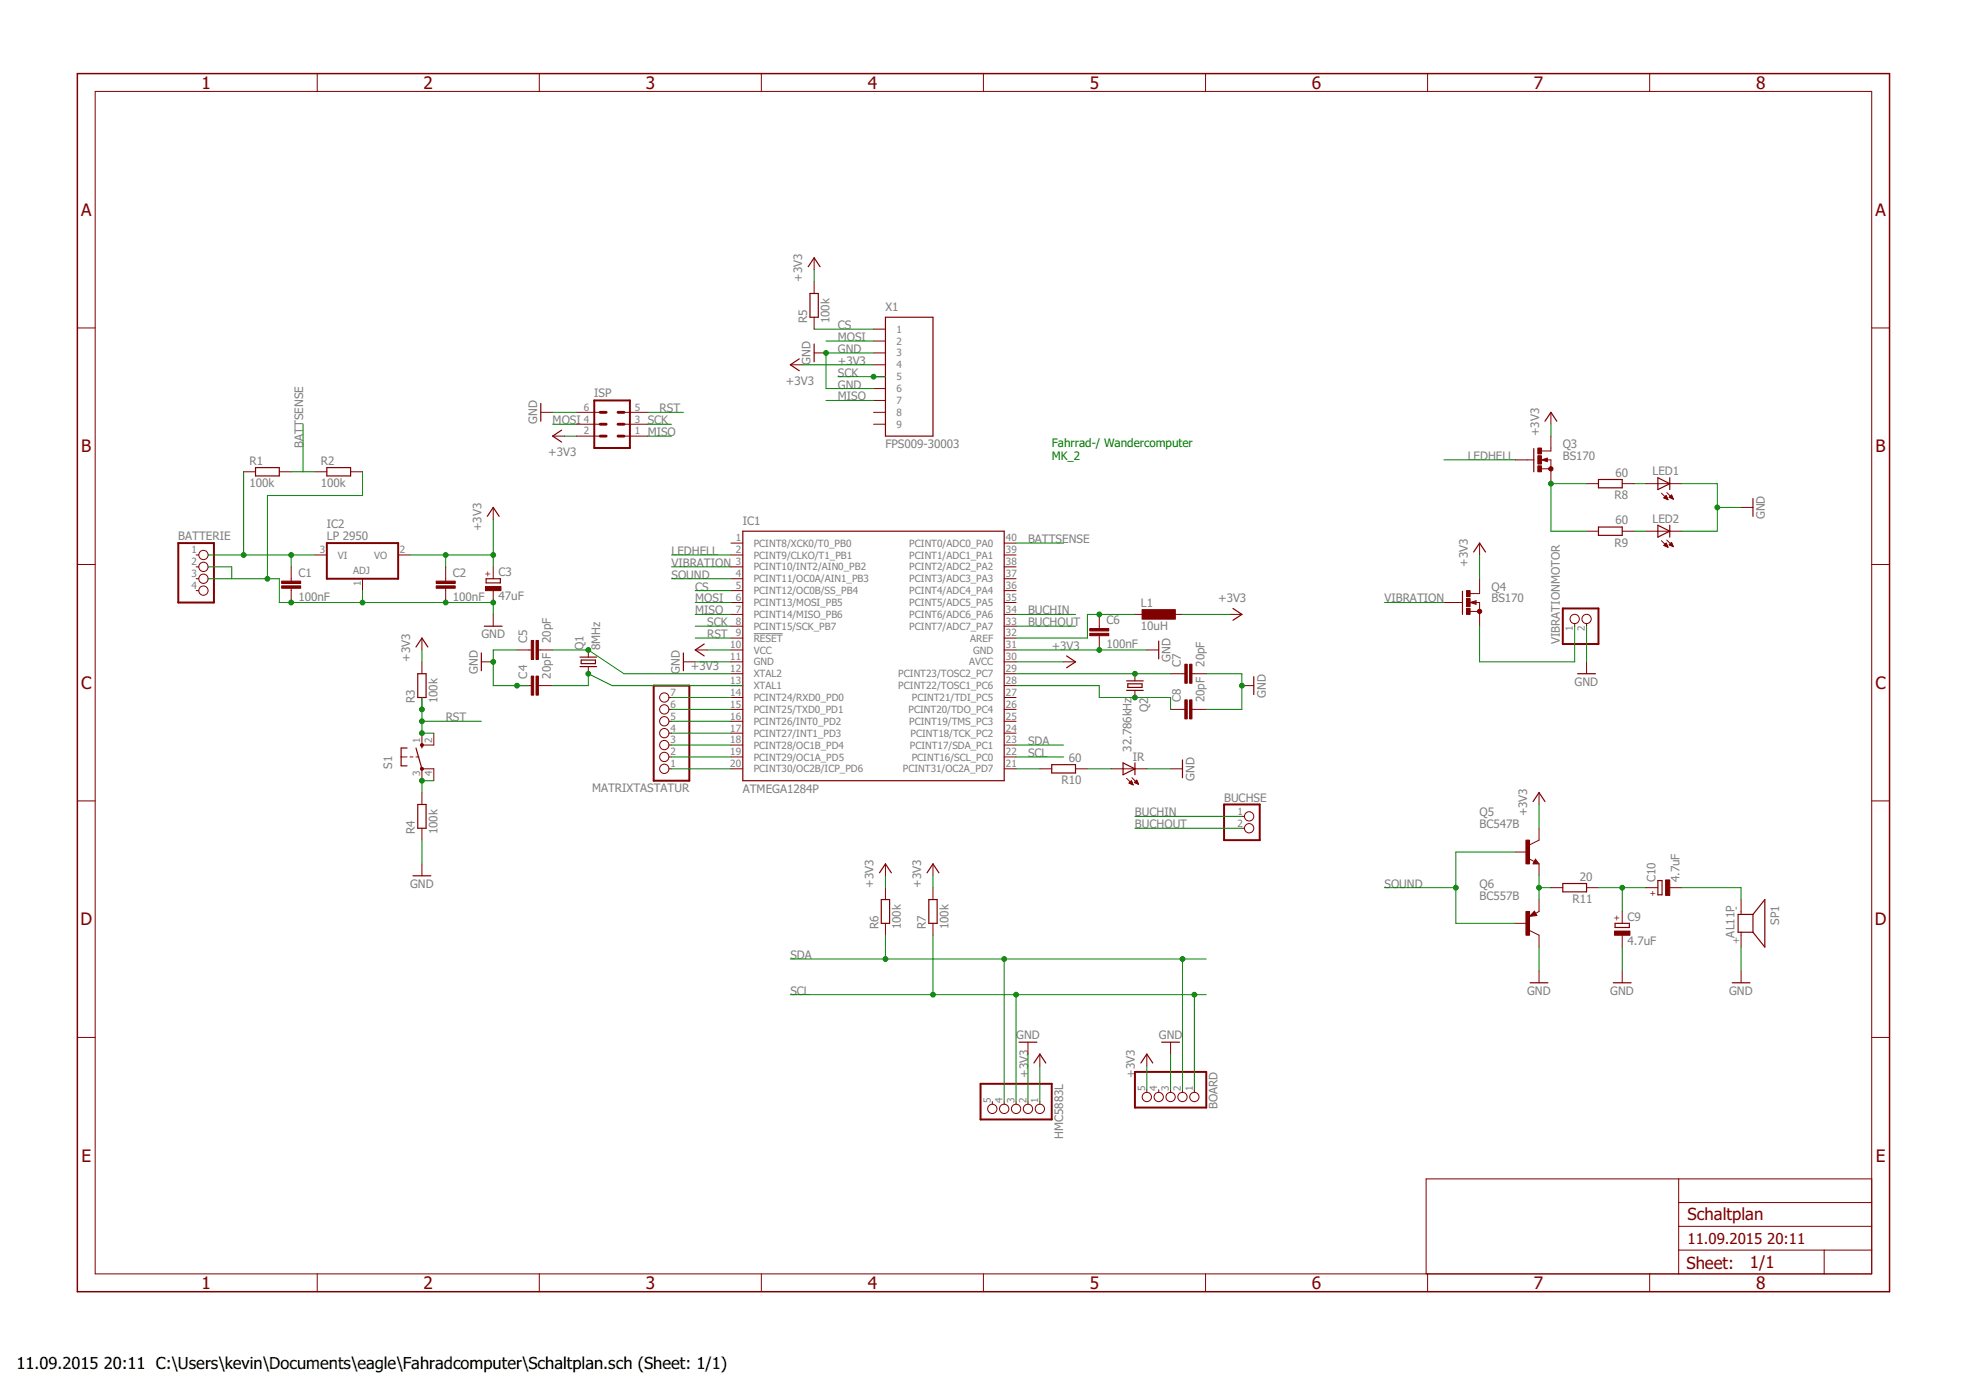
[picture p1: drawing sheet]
<svg xmlns="http://www.w3.org/2000/svg" width="420mm" height="297mm" viewBox="0 0 420 297" stroke-linecap="round" stroke-linejoin="round" font-family="sans-serif">
<path d="M161.1 135.4h6.2" fill="none" stroke="#808080" stroke-width=".21"/>
<g fill="none" stroke="#800000" stroke-width=".25">
<path d="M172.7 57l1.3-1.9 1.3 1.9M170.8 76.7l-1.9 1.3 1.9 1.2M173.1 62.7h1.8v5.1h-1.8zM174 73.5v3.8M189.2 67.8h10.2v25.4h-10.2zM54.6 99.9h5.1v1.8h-5.1zM69.8 99.9h5.1v1.8h-5.1zM115.6 86.2v3.8M120 91.9l-1.9 1.3 1.9 1.3M327.8 95.9v4.9M330.2 90l1.2-1.9 1.3 1.9M104.1 110.3l1.3-1.9 1.3 1.9"/>
<path d="M158.7 113.5h55.9v53.3h-55.9zM314.9 118l1.3-1.9 1.3 1.9M341.6 102.5h5.1v1.7h-5.1zM341.6 112.6h5.1v1.8h-5.1zM354.3 102.1l2.5 1.3-2.5 1.2zM354.3 112.2l2.5 1.3-2.5 1.3zM356.8 102.1v2.5M356.8 112.2v2.6M374.6 106.5v3.8M88.9 138.3l1.3-1.9 1.2 1.9M102.9 139.5v3.8M103.5 133.8h3.8"/>
<path d="M103.9 123.7h3v.9h-3zM146 139.5v3.8M150.5 137.6l-1.9 1.3 1.9 1.3M247.6 137v3.8M263.5 130l1.9 1.3-1.9 1.2M312.5 126.3v5M87 159.9h-1.3v3.8h1.3M88.9 159.9l1.3 4.4M89.3 144h1.8v5.1h-1.8zM90.2 159.2v.7M124 140.4h3.5M124 142.5h3.5"/>
<path d="M124.2 141.1h3.1v.7h-3.1zM227.9 140.2l1.9 1.2-1.9 1.3M240.8 147.5h3.5M240.8 145.5h3.5M241 146.1h3.1v.8h-3.1zM267.9 144.6v3.8M337.2 144h3.8M89.3 171.9h1.8v5.1h-1.8zM224.8 163.4h5v1.8h-5zM240 163l2.5 1.3-2.5 1.3zM242.5 163v2.6M252.7 162.4v3.8"/>
<path d="M327.6 171.3l1.3-1.9 1.3 1.9M88.3 187.2h3.8M188 186.5l1.2-1.9 1.3 1.9M188.3 192.2h1.8v5.1h-1.8zM198.1 186.5l1.3-1.9 1.3 1.9M198.5 192.2h1.8v5.1h-1.8zM327.9 195.4h-.4l.4-.2 .2 .3-1 .2 .8-.8 .4 .6M328.1 184.1l.2 .3h-.4l.2-.5 .6 .6h-.8M334 188.8h5.1v1.8h-5.1zM345.2 197.3h3v.9h-3zM354.3 188.2h.9v3h-.9zM374.6 195.4v3.8"/>
<path d="M374.6 195.4h-3.1v3.8h3.1M374.6 195.4l2.6-3.2v10.2l-2.6-3.2M327 210h3.8M344.8 210h3.8M370.2 210h3.8M217.8 222.7h3.8M221 227.2l1.2-1.9 1.3 1.9M243.8 227.2l1.3-1.9 1.3 1.9M248.3 222.7h3.8"/>
</g>
<g fill="none" stroke="#800000" stroke-width=".21">
<path d="M20.3 19.5h379.7v252.7h-379.7zM67.8 15.7v3.8M115.3 15.7v3.8M162.7 15.7v3.8M210.2 15.7v3.8M257.6 15.7v3.8M305.1 15.7v3.8M352.6 15.7v3.8M174 55.1v2.5M16.5 70.1h3.8M168.9 78h2.5M174 75.4h2.5"/>
<path d="M174 60.2v2.5M174 67.8v2.5M186.7 70.3h2.5M186.7 72.9h2.5M186.7 75.4h2.5M186.7 78h2.5M400 70.1h3.8M115.6 88.1h2.5M118.1 93.2h2.5M123.2 93.2h5.1M123.2 90.7h5.1M123.2 88.1h5.1"/>
<path d="M133.3 93.2h5.1M133.3 90.7h5.1M133.3 88.1h5.1M186.7 90.7h2.5M186.7 88.1h2.5M186.7 80.5h2.5M186.7 83h2.5M186.7 85.6h2.5M323.8 98.3h4M329.4 98.3h2v5.1M329.4 98.3l1.3-.4v.8zM331.4 93.2v3.2h-2"/>
<path d="M331.4 88.1v2.6M41.9 118.6h.6M52.1 100.8h2.5M59.7 100.8h2.5M67.3 118.6h2.5M67.3 100.8h2.5M74.9 100.8h2.6M85.1 118.6h2.5M105.4 108.4v2.6M156.2 116.1h2.5M156.2 118.6h2.5M214.6 116.1h2.5"/>
<path d="M214.6 118.6h2.5M316.2 116.1v2.5M329.4 100.2h2M339.1 103.4h2.5M339.1 113.5h2.5M346.7 103.4h2.5M346.7 113.5h2.5M351.8 103.4h7.6M351.8 113.5h7.6M355.1 105.4l1.4 1.4M355.1 115.5l1.4 1.4M355.6 106.3h.7"/>
<path d="M355.6 116.5h.7M355.7 116.6h.6M355.7 106.5h.6M355.7 106.2h.5M355.8 116.4h.4M355.9 106.1h.3M355.9 116.2h.3M356 116.7h.4M356 106h.1M356 116.1h.1M356 106.6h.4M356.1 105.9l.4 .9-.9-.4z"/>
<path d="M356.1 116.1l.4 .8-.9-.3zM356.2 105.3l1.4 1.4M356.2 115.4l1.4 1.4M356.2 116.8h.2M356.3 106.7h.1M356.7 106.3l.5-.5 .4 .9zM356.7 116.4l.5-.5 .4 .9zM356.8 106.2h.6M356.8 116.4h.6M356.8 116.5h.7M356.9 106.1h.5M356.9 106.3h.6"/>
<path d="M356.9 116.2h.5M357 106h.3M357 116.1h.3M357.1 105.9h.2M357.1 116.6h.4M357.1 116h.2M357.2 106.5h.3M357.4 116.7h.2M357.5 106.6h.1M372.1 108.4h2.5M16.5 120.6h3.8M41.9 121.1h.6"/>
<path d="M41.9 123.7h.6M41.9 126.2h.6M62.2 121.1v3.1M62.2 125.7v3.1M77.5 123.7v2.5M90.2 136.4v2.5M95.2 121.1v3.1M95.2 125.7v3.1M105.4 121.1v2.6M105.4 126.2v2.6M105.4 131.3v2.5M110.5 138.9h3"/>
<path d="M115.1 138.9h3M125.7 138.9v1.5M148.6 138.9h2.5M156.2 121.1h2.5M156.2 123.7h2.5M156.2 126.2h2.5M156.2 128.8h2.5M156.2 131.3h2.5M156.2 133.8h2.5M156.2 136.4h2.5M156.2 138.9h2.5M214.6 121.1h2.5"/>
<path d="M214.6 123.7h2.5M214.6 126.2h2.5M214.6 128.8h2.5M214.6 131.3h2.5M214.6 133.8h2.5M214.6 136.4h2.5M214.6 138.9h2.5M234.9 131.3v3M234.9 135.8v3.1M242.5 131.3h2.6M245.1 138.9h2.5M250.2 131.3h2.5"/>
<path d="M262.9 131.3h2.5M308.6 128.8h3.9M314.2 128.8h2v5M314.2 128.8l1.2-.4v.7zM314.2 130.7h2M316.2 123.7v3.2h-2M336.5 133.3v.5M339.1 133.3v.5M400 120.6h3.8M90.2 156.7v2.5h2.5v-2.5M90.2 141.4v2.6M90.2 149.1v2.5"/>
<path d="M102.9 141.4h2.5M110.5 146.5h3M115.1 146.5h3M125.7 142.5v1.5M142.9 149.1h.6M142.9 151.6h.6M142.9 154.1h.6M142.9 156.7h.6M142.9 159.2h.6M146 141.4h2.6M156.2 141.4h2.5M156.2 144h2.5"/>
<path d="M156.2 146.5h2.5M156.2 149.1h2.5M156.2 151.6h2.5M156.2 154.1h2.5M156.2 156.7h2.5M156.2 159.2h2.5M214.6 141.4h2.5M214.6 144h2.5M214.6 146.5h2.5M214.6 149.1h2.5M214.6 151.6h2.5M214.6 154.1h2.5"/>
<path d="M214.6 156.7h2.5M214.6 159.2h2.5M227.3 141.4h2.5M242.5 144v1.5M242.5 147.5v1.6M250.2 144h3M250.2 151.6h3M254.7 144h3.1M254.7 151.6h3.1M265.4 146.5h2.5M339.1 141.4v2.6M16.5 171.2h3.8"/>
<path d="M85.7 161.8h1.3M87.6 161.8h.7M88.9 161.8h.6M90.2 166.8v-2.5h2.5v2.5M90.2 169.4v2.5M90.2 177v2.5M142.9 161.8h.6M142.9 164.3h.6M156.2 161.8h2.5M156.2 164.3h2.5M214.6 161.8h2.5M214.6 164.3h2.5"/>
<path d="M222.2 164.3h2.6M229.8 164.3h2.6M237.5 164.3h7.6M240.8 166.3l1.4 1.4M241.3 167.3l.5-.5 .4 .9zM241.4 167.3h.6M241.4 167.4h.6M241.5 167.2h.4M241.6 167h.3M241.7 167.5h.4M241.7 166.9h.1M241.9 166.2l1.4 1.4"/>
<path d="M241.9 167.6h.2M242.4 167.2l.5-.5 .4 .9zM242.5 167.2h.6M242.5 167.3h.7M242.6 167h.5M242.7 166.9h.3M242.8 167.4h.4M242.9 166.8h.1M243.1 167.5h.2M250.2 164.3h2.5M265.4 174.5h.6M265.4 177h.6"/>
<path d="M328.9 169.4v2.5M328.9 177v2.5l-2 1.1M400 171.2h3.8M90.2 184.6v2.6M189.2 184.6v2.6M189.2 189.7v2.5M189.2 197.3v2.6M199.4 184.6v2.6M199.4 189.7v2.5M199.4 197.3v2.6M323.8 182.1h2.6M323.8 197.3h2.6"/>
<path d="M326.7 183.5l1.2 .6M326.9 198.8l2 1.1v2.5M327.9 194.7l.5 .9-1.5 .2zM328.1 183.6l.8 1h-1.3zM328.9 184.6v2.6M328.9 192.2v2.6l-.7 .4M331.4 189.7h2.6M339.1 189.7h2.5M346.7 194.8v2.5M346.7 199.9v2.5M351.8 189.7h2.5M356.8 189.7h2.6"/>
<path d="M372.1 192.2v3.2M372.1 199.2v3.2M328.9 207.5v2.5M346.7 207.5v2.5M372.1 207.5v2.5M16.5 221.7h3.8M212.1 235.4v.6M214.6 235.4v.6M217.1 235.4v.6M219.7 222.7v2.6M219.7 235.4v.6M222.2 225.3v2.5"/>
<path d="M222.2 235.4v.6M245.1 225.3v2.5M245.1 232.9v.5M247.6 232.9v.5M250.2 222.7v2.6M250.2 232.9v.5M252.7 232.9v.5M255.2 232.9v.5M400 221.7h3.8M358.8 251.9v20.3M358.8 257h41.2M400 251.9h-95.2v20.3"/>
<path d="M67.8 272.2v3.8M115.3 272.2v3.8M162.7 272.2v3.8M210.2 272.2v3.8M257.6 272.2v3.8M305.1 272.2v3.8M352.6 272.2v3.8M358.8 267.1h41.2M358.8 262.1h41.2M389.8 267.1v5.1"/>
<circle cx="43.5" cy="118.6" r=".99"/>
<circle cx="43.5" cy="121.1" r=".99"/>
<circle cx="43.5" cy="123.7" r=".99"/>
<circle cx="43.5" cy="126.2" r=".99"/>
<circle cx="336.5" cy="132.3" r=".99"/>
<circle cx="339.1" cy="132.3" r=".99"/>
<circle cx="142" cy="156.7" r=".99"/>
<circle cx="142" cy="149.1" r=".99"/>
<circle cx="142" cy="151.6" r=".99"/>
<circle cx="142" cy="159.2" r=".99"/>
<circle cx="142" cy="154.1" r=".99"/>
<circle cx="142" cy="161.8" r=".99"/>
<circle cx="142" cy="164.3" r=".99"/>
<circle cx="267" cy="174.5" r=".99"/>
<circle cx="267" cy="177" r=".99"/>
<circle cx="212.1" cy="237" r=".99"/>
<circle cx="214.6" cy="237" r=".99"/>
<circle cx="217.1" cy="237" r=".99"/>
<circle cx="219.7" cy="237" r=".99"/>
<circle cx="222.2" cy="237" r=".99"/>
<circle cx="245.1" cy="234.4" r=".99"/>
<circle cx="247.6" cy="234.4" r=".99"/>
<circle cx="250.2" cy="234.4" r=".99"/>
<circle cx="252.7" cy="234.4" r=".99"/>
<circle cx="255.2" cy="234.4" r=".99"/>
</g>
<path d="M127 85.6h7.6v10.1h-7.6zM38.1 116.1h7.6v12.7h-7.6zM69.8 116.1h15.3v7.6h-15.3zM334 130h7.6v7.6h-7.6zM139.7 146.5h7.6v20.3h-7.6zM261.6 171.9h7.6v7.6h-7.6zM209.5 231.6h15.3v7.6h-15.3zM242.5 229.1h15.3v7.6h-15.3z" fill="none" stroke="#800000" stroke-width=".42"/>
<g fill="#800000" stroke="#800000" stroke-width=".21">
<path d="M60.2 125.2h4.1v.5h-4.1z"/>
<path d="M60.2 124.2h4.1v.5h-4.1z"/>
<path d="M93.2 125.2h4.1v.5h-4.1z"/>
<path d="M93.2 124.2h4.1v.5h-4.1z"/>
<path d="M103.8 125.3h3.3v.9h-3.3z"/>
<path d="M114.6 144.5h.5v4h-.5z"/>
<path d="M113.5 144.5h.5v4h-.5z"/>
<path d="M114.6 136.9h.5v4h-.5z"/>
<path d="M113.5 136.9h.5v4h-.5z"/>
<path d="M244.1 130.3h7.1v2h-7.1z"/>
<path d="M232.9 135.3h4.1v.5h-4.1z"/>
<path d="M232.9 134.3h4.1v.5h-4.1z"/>
<path d="M254.2 141.9h.5v4.1h-.5z"/>
<path d="M253.2 141.9h.5v4.1h-.5z"/>
<path d="M254.2 149.6h.5v4h-.5z"/>
<path d="M253.2 149.6h.5v4h-.5z"/>
<path d="M328.7 99.5h.7v1.3h-.7z"/>
<path d="M328.7 95.7h.7v1.3h-.7z"/>
<path d="M328.7 97.4h.7v1.8h-.7z"/>
<path d="M313.4 130h.8v1.3h-.8z"/>
<path d="M313.4 126.2h.8v1.3h-.8z"/>
<path d="M313.4 127.9h.8v1.7h-.8z"/>
<path d="M326.1 179.5h.8v5.1h-.8z"/>
<path d="M326.1 194.8h.8v5.1h-.8z"/>
<path d="M345 199h3.3v.9h-3.3z"/>
<path d="M356 188h.8v3.3h-.8z"/>
</g>
<g fill="#800000" stroke="#800000" stroke-width=".21">
<path d="M331 99.9a.46 .46 0 0 1 .8 0 .46 .46 0 0 1-.2 .7 .46 .46 0 0 1-.6-.4h.5h-.5z" fill-rule="evenodd"/>
<path d="M315.8 130.4a.47 .47 0 0 1 .8 0 .47 .47 0 0 1-.2 .7 .47 .47 0 0 1-.7-.4h.6h-.6z" fill-rule="evenodd"/>
<circle cx="90.2" cy="164.3" r=".32"/>
<circle cx="90.2" cy="159.2" r=".32"/>
</g>
<path d="M128.3 88.1h1.2M128.3 90.7h1.2M128.3 93.2h1.2M132.1 88.1h1.2M132.1 90.7h1.2M132.1 93.2h1.2" fill="none" stroke="#800000" stroke-width=".61"/>
<path d="M16.5 15.7h387.3v260.3h-387.3zM330.6 98.1l-.5 .2 .5 .1M315.3 128.6l-.5 .2 .5 .1" fill="none" stroke="#800000" stroke-width=".32"/>
<g fill="none" stroke="#008000" stroke-width=".21">
<path d="M174 57.6v2.6M171.4 78h15.3M174 70.3h12.7M176.5 72.9h10.2M186.7 75.4h-10.2v7.6h10.2M64.8 90.7v10.1M118.1 88.1h5.1M118.1 90.7h5.1M120.6 93.2h2.6M138.4 88.1h7.6M138.4 93.2h5.1M138.4 90.7h5.1"/>
<path d="M176.5 85.6h10.2M179.1 80.5h10.1M308.6 98.3h15.2M331.4 90.7v2.5M44.4 118.6h22.9M52.1 100.8v17.8M62.2 118.6v2.5M62.2 100.8h5.1M77.5 100.8v5.1h-20.4v17.8M87.6 118.6h17.8M95.2 118.6v2.5M105.4 111v10.1"/>
<path d="M143.5 118.6h12.7M217.1 116.1h10.2M316.2 118.6v5.1M339.1 103.4h-7.7v10.1h7.7M349.2 103.4h2.6M349.2 113.5h2.6M359.4 103.4h7.6v10.1h-7.6M367 108.4h5.1M44.4 121.1h5.1v2.6M44.4 123.7h15.3v5.1h45.7v2.5M77.5 126.2v2.6M90.2 138.9v2.5"/>
<path d="M110.5 138.9h-5.1v7.6h7.6M118.1 138.9h7.6l7.6 5.1h22.9M143.5 121.1h12.7M143.5 123.7h12.7M148.6 128.8h7.6M148.6 131.3h7.6M148.6 136.4h7.6M148.6 133.8h7.6M148.6 126.2h7.6M151.1 138.9h5.1M217.1 138.9h28M217.1 131.3h12.7"/>
<path d="M217.1 133.8h12.7M242.5 131.3h-10.1v5.1h-15.3M252.7 131.3h10.2M295.9 128.8h12.7M316.2 133.8v7.6h20.3v-7.6M339.1 133.8v7.6M90.2 149.1v7.6h2.5M90.2 154.1h12.7M118.1 146.5h7.6v-2.5l5.1 2.5h27.9M143.5 151.6h12.7M143.5 156.7h12.7M143.5 154.1h12.7"/>
<path d="M143.5 149.1h12.7M143.5 159.2h12.7M148.6 141.4h7.6M217.1 141.4h10.2M217.1 146.5h17.8v2.6h15.3v2.5M217.1 144h33.1M217.1 159.2h10.2M257.8 144h7.6v7.6h-7.6M90.2 179.5v5.1M92.7 166.8h-2.5v2.6M143.5 164.3h12.7M143.5 161.8h12.7"/>
<path d="M217.1 164.3h5.1M217.1 161.8h10.2M232.4 164.3h5.1M242.5 177h22.9M242.5 174.5h22.9M245.1 164.3h5.1M328.9 171.9v5.1M189.2 187.2v2.5M189.2 199.9v5M199.4 187.2v2.5M199.4 199.9v12.7M295.9 189.7h15.2"/>
<path d="M323.8 182.1h-12.7v15.2h12.7M328.9 187.2v5M328.9 189.7h2.5M341.6 189.7h10.2M346.7 189.7v5.1M359.4 189.7h12.7v2.5M168.9 204.9h88.9M168.9 212.6h88.9M214.6 204.9v30.5M217.1 212.6v22.8M252.7 204.9v28M255.2 212.6v20.3"/>
<path d="M328.9 202.4v5.1M346.7 202.4v5.1M372.1 202.4v5.1M219.7 225.3v10.1M222.2 227.8v7.6M245.1 227.8v5.1M250.2 225.3v7.6"/>
</g>
<g fill="#008000" stroke="#008000" stroke-width=".21">
<circle cx="62.2" cy="118.6" r=".51"/>
<circle cx="52.1" cy="118.6" r=".51"/>
<circle cx="62.2" cy="128.8" r=".51"/>
<circle cx="77.5" cy="128.8" r=".51"/>
<circle cx="95.2" cy="128.8" r=".51"/>
<circle cx="105.4" cy="128.8" r=".51"/>
<circle cx="57.1" cy="123.7" r=".51"/>
<circle cx="234.9" cy="138.9" r=".51"/>
<circle cx="105.4" cy="141.4" r=".51"/>
<circle cx="110.5" cy="146.5" r=".51"/>
<circle cx="265.4" cy="146.5" r=".51"/>
<circle cx="176.5" cy="75.4" r=".51"/>
<circle cx="367" cy="108.4" r=".51"/>
<circle cx="95.2" cy="118.6" r=".51"/>
<circle cx="105.4" cy="118.6" r=".51"/>
<circle cx="90.2" cy="156.7" r=".51"/>
<circle cx="90.2" cy="151.6" r=".51"/>
<circle cx="90.2" cy="154.1" r=".51"/>
<circle cx="125.7" cy="138.9" r=".51"/>
<circle cx="125.7" cy="144" r=".51"/>
<circle cx="234.9" cy="131.3" r=".51"/>
<circle cx="90.2" cy="166.8" r=".51"/>
<circle cx="186.7" cy="80.5" r=".51"/>
<circle cx="242.5" cy="144" r=".51"/>
<circle cx="242.5" cy="149.1" r=".51"/>
<circle cx="189.2" cy="204.9" r=".51"/>
<circle cx="214.6" cy="204.9" r=".51"/>
<circle cx="252.7" cy="204.9" r=".51"/>
<circle cx="199.4" cy="212.6" r=".51"/>
<circle cx="217.1" cy="212.6" r=".51"/>
<circle cx="255.2" cy="212.6" r=".51"/>
<circle cx="331.4" cy="103.4" r=".51"/>
<circle cx="311.1" cy="189.7" r=".51"/>
<circle cx="328.9" cy="189.7" r=".51"/>
<circle cx="346.7" cy="189.7" r=".51"/>
</g>
<g font-size="3.7" fill="#800000">
<text x="43.1" y="18.9">1</text>
<text x="90.5" y="18.9">2</text>
<text x="138" y="18.9">3</text>
<text x="185.4" y="18.9">4</text>
<text x="232.9" y="18.9">5</text>
<text x="280.4" y="18.9">6</text>
<text x="327.8" y="18.9">7</text>
<text x="375.3" y="18.9">8</text>
<text x="17.3" y="46.1">A</text>
<text x="400.8" y="46.1">A</text>
<text x="17.3" y="96.6">B</text>
<text x="400.8" y="96.6">B</text>
<text x="17.3" y="147.2">C</text>
<text x="400.8" y="147.2">C</text>
<text x="17.2" y="197.7">D</text>
<text x="400.7" y="197.7">D</text>
<text x="17.4" y="248.3">E</text>
<text x="400.9" y="248.3">E</text>
<text x="43.1" y="275.4">1</text>
<text x="90.5" y="275.4">2</text>
<text x="138" y="275.4">3</text>
<text x="185.4" y="275.4">4</text>
<text x="232.9" y="275.4">5</text>
<text x="280.4" y="275.4">6</text>
<text x="327.8" y="275.4">7</text>
<text x="375.3" y="275.4">8</text>
</g>
<g font-size="3.6" fill="#800000">
<text x="360.7" y="260.8">Schaltplan</text>
<text x="360.4" y="271.1">Sheet:</text>
<text x="374" y="271">1/1</text>
</g>
<g font-size="3.5">
<text x="3.5" y="292.5">11.09.2015</text>
<text x="22.2" y="292.5">20:11 C:\Users\kevin\Documents\eagle\Fahradcomputer\Schaltplan.sch (Sheet: 1/1)</text>
</g>
<g font-size="3.2" fill="#800000">
<text x="360.7" y="265.9">11.09.2015</text>
<text x="377.7" y="265.9">20:11</text>
</g>
<g font-size="2.5" fill="#808080">
<text x="171.4" y="60.2" transform="rotate(-90 171.4 60.2)">+3V3</text>
<text x="172.5" y="69.1" transform="rotate(-90 172.5 69.1)">R5</text>
<text x="177.3" y="69.1" transform="rotate(-90 177.3 69.1)">100k</text>
<text x="179.1" y="70.3">CS</text>
<text x="189.2" y="66.5">X1</text>
<text x="173.2" y="77.9" transform="rotate(-90 173.2 77.9)">GND</text>
<text x="179.1" y="75.4">GND</text>
<text x="179.1" y="78">+3V3</text>
<text x="179.1" y="72.9">MOSI</text>
<text x="168" y="82.3">+3V3</text>
<text x="179.1" y="83">GND</text>
<text x="179.1" y="80.5">SCK</text>
<text x="127" y="84.8">ISP</text>
<text x="141" y="88.1">RST</text>
<text x="179.1" y="85.6">MISO</text>
<text x="64.8" y="95.7" transform="rotate(-90 64.8 95.7)">BATTSENSE</text>
<text x="114.8" y="90.6" transform="rotate(-90 114.8 90.6)">GND</text>
<text x="118.1" y="90.7">MOSI</text>
<text x="138.4" y="93.2">MISO</text>
<text x="138.4" y="90.7">SCK</text>
<text x="189.2" y="95.7">FPS009-30003</text>
<text x="328.9" y="93.2" transform="rotate(-90 328.9 93.2)">+3V3</text>
<text x="334" y="95.7">Q3</text>
<text x="53.3" y="99.3">R1</text>
<text x="68.6" y="99.3">R2</text>
<text x="117.2" y="97.5">+3V3</text>
<text x="313.7" y="98.3">LEDHELL</text>
<text x="334" y="98.3">BS170</text>
<text x="345.2" y="101.8">60</text>
<text x="353.2" y="101.6">LED1</text>
<text x="53.3" y="104.1">100k</text>
<text x="68.6" y="104.1">100k</text>
<text x="345.1" y="106.6">R8</text>
<text x="69.9" y="112.9">IC2</text>
<text x="102.9" y="113.5" transform="rotate(-90 102.9 113.5)">+3V3</text>
<text x="158.7" y="112.2">IC1</text>
<text x="345.2" y="112">60</text>
<text x="353.2" y="111.7">LED2</text>
<text x="377.2" y="111" transform="rotate(-90 377.2 111)">GND</text>
<text x="38.1" y="115.4">BATTERIE</text>
<text x="69.9" y="115.4">LP 2950</text>
<text x="143.5" y="118.6">LEDHELL</text>
<text x="219.7" y="116">BATTSENSE</text>
<text x="345.1" y="116.8">R9</text>
<text x="63.8" y="123.3">C1</text>
<text x="96.8" y="123.3">C2</text>
<text x="106.6" y="123.2">C3</text>
<text x="143.5" y="121.1">VIBRATION</text>
<text x="143.5" y="123.7">SOUND</text>
<text x="313.7" y="121.1" transform="rotate(-90 313.7 121.1)">+3V3</text>
<text x="63.8" y="128.4">100nF</text>
<text x="96.8" y="128.4">100nF</text>
<text x="106.6" y="128.3">47uF</text>
<text x="148.6" y="131.3">MISO</text>
<text x="148.6" y="128.7">MOSI</text>
<text x="148.6" y="126.2">CS</text>
<text x="219.7" y="131.3">BUCHIN</text>
<text x="243.8" y="129.8">L1</text>
<text x="260.3" y="128.7">+3V3</text>
<text x="295.9" y="128.7">VIBRATION</text>
<text x="318.7" y="128.7">BS170</text>
<text x="318.7" y="126.2">Q4</text>
<text x="102.9" y="136.4">GND</text>
<text x="112.6" y="137.4" transform="rotate(-90 112.6 137.4)">C5</text>
<text x="117.7" y="137.4" transform="rotate(-90 117.7 137.4)">20pF</text>
<text x="151.1" y="136.4">RST</text>
<text x="151.1" y="133.8">SCK</text>
<text x="219.7" y="133.8">BUCHOUT</text>
<text x="236.5" y="133.4">C6</text>
<text x="243.8" y="134.6">10uH</text>
<text x="333.3" y="137.6" transform="rotate(-90 333.3 137.6)">VIBRATIONMOTOR</text>
<text x="87.6" y="141.4" transform="rotate(-90 87.6 141.4)">+3V3</text>
<text x="102.1" y="143.9" transform="rotate(-90 102.1 143.9)">GND</text>
<text x="124.7" y="138.9" transform="rotate(-90 124.7 138.9)">Q1</text>
<text x="128.3" y="138.9" transform="rotate(-90 128.3 138.9)">8MHz</text>
<text x="145.3" y="143.9" transform="rotate(-90 145.3 143.9)">GND</text>
<text x="147.7" y="143.2">+3V3</text>
<text x="224.8" y="138.9">+3V3</text>
<text x="236.5" y="138.5">100nF</text>
<text x="250.2" y="141.4" transform="rotate(-90 250.2 141.4)">GND</text>
<text x="252.3" y="142.5" transform="rotate(-90 252.3 142.5)">C7</text>
<text x="257.4" y="142.5" transform="rotate(-90 257.4 142.5)">20pF</text>
<text x="112.6" y="145" transform="rotate(-90 112.6 145)">C4</text>
<text x="117.7" y="145" transform="rotate(-90 117.7 145)">20pF</text>
<text x="270.5" y="149.1" transform="rotate(-90 270.5 149.1)">GND</text>
<text x="336.5" y="146.5">GND</text>
<text x="88.7" y="150.3" transform="rotate(-90 88.7 150.3)">R3</text>
<text x="93.5" y="150.3" transform="rotate(-90 93.5 150.3)">100k</text>
<text x="95.3" y="154.1">RST</text>
<text x="245.3" y="152.2" transform="rotate(-90 245.3 152.2)">Q2</text>
<text x="252.3" y="150.1" transform="rotate(-90 252.3 150.1)">C8</text>
<text x="257.4" y="150.1" transform="rotate(-90 257.4 150.1)">20pF</text>
<text x="219.7" y="159.2">SDA</text>
<text x="219.7" y="161.8">SCL</text>
<text x="241.8" y="160.6" transform="rotate(-90 241.8 160.6)">32.786kHz</text>
<text x="83.8" y="164.3" transform="rotate(-90 83.8 164.3)">S1</text>
<text x="226.9" y="167.6">R10</text>
<text x="228.4" y="162.8">60</text>
<text x="242.1" y="162.5">IR</text>
<text x="255.3" y="166.8" transform="rotate(-90 255.3 166.8)">GND</text>
<text x="126.5" y="169.3">MATRIXTASTATUR</text>
<text x="158.7" y="169.4">ATMEGA1284P</text>
<text x="261.6" y="171.3">BUCHSE</text>
<text x="88.7" y="178.3" transform="rotate(-90 88.7 178.3)">R4</text>
<text x="93.5" y="178.3" transform="rotate(-90 93.5 178.3)">100k</text>
<text x="242.6" y="177">BUCHOUT</text>
<text x="242.6" y="174.5">BUCHIN</text>
<text x="316.2" y="177">BC547B</text>
<text x="316.2" y="174.5">Q5</text>
<text x="326.4" y="174.5" transform="rotate(-90 326.4 174.5)">+3V3</text>
<text x="87.6" y="189.7">GND</text>
<text x="186.7" y="189.7" transform="rotate(-90 186.7 189.7)">+3V3</text>
<text x="196.8" y="189.7" transform="rotate(-90 196.8 189.7)">+3V3</text>
<text x="295.9" y="189.7">SOUND</text>
<text x="316.2" y="189.7">Q6</text>
<text x="337.6" y="188.2">20</text>
<text x="353.8" y="188.6" transform="rotate(-90 353.8 188.6)">C10</text>
<text x="358.9" y="188.6" transform="rotate(-90 358.9 188.6)">4.7uF</text>
<text x="316.2" y="192.2">BC557B</text>
<text x="336.1" y="193">R11</text>
<text x="347.8" y="196.8">C9</text>
<text x="380.2" y="197.6" transform="rotate(-90 380.2 197.6)">SP1</text>
<text x="187.7" y="198.6" transform="rotate(-90 187.7 198.6)">R6</text>
<text x="192.5" y="198.6" transform="rotate(-90 192.5 198.6)">100k</text>
<text x="197.9" y="198.6" transform="rotate(-90 197.9 198.6)">R7</text>
<text x="202.7" y="198.6" transform="rotate(-90 202.7 198.6)">100k</text>
<text x="347.8" y="201.9">4.7uF</text>
<text x="370.7" y="200.3" transform="rotate(-90 370.7 200.3)">AL11P</text>
<text x="168.9" y="204.9">SDA</text>
<text x="168.9" y="212.6">SCL</text>
<text x="326.4" y="212.6">GND</text>
<text x="344.1" y="212.6">GND</text>
<text x="369.5" y="212.6">GND</text>
<text x="217.2" y="221.9">GND</text>
<text x="247.7" y="221.9">GND</text>
<text x="219.7" y="230.3" transform="rotate(-90 219.7 230.3)">+3V3</text>
<text x="242.6" y="230.3" transform="rotate(-90 242.6 230.3)">+</text>
<text x="242.6" y="228.5" transform="rotate(-90 242.6 228.5)">3V3</text>
<text x="260.2" y="237" transform="rotate(-90 260.2 237)">BOARD</text>
<text x="227.2" y="243.4" transform="rotate(-90 227.2 243.4)">HMC5883L</text>
</g>
<g font-size="2.5" fill="#008000">
<text x="224.8" y="95.6">Fahrrad-/ Wandercomputer</text>
<text x="224.8" y="98.3">MK_2</text>
</g>
<g font-size="2.1" fill="#808080">
<text x="191.6" y="71.1">1</text>
<text x="191.6" y="73.6">2</text>
<text x="191.6" y="76.2">3</text>
<text x="191.6" y="78.7">4</text>
<text x="191.6" y="81.3">5</text>
<text x="191.6" y="83.8">6</text>
<text x="124.8" y="87.8">6</text>
<text x="135.7" y="87.8">5</text>
<text x="191.6" y="86.3">7</text>
<text x="191.6" y="88.9">8</text>
<text x="124.8" y="92.8">2</text>
<text x="124.8" y="90.3">4</text>
<text x="135.7" y="92.8">1</text>
<text x="135.7" y="90.3">3</text>
<text x="191.6" y="91.4">9</text>
<text x="41" y="118.2">1</text>
<text x="68.3" y="118.2">3</text>
<text x="72.2" y="119.4">VI</text>
<text x="80" y="119.4">VO</text>
<text x="85.4" y="118.2">2</text>
<text x="157.2" y="115.7">1</text>
<text x="157.2" y="118.2">2</text>
<text x="161.1" y="116.8">PCINT8/XCK0/T0_PB0</text>
<text x="161.1" y="119.4">PCINT9/CLKO/T1_PB1</text>
<text x="194.3" y="119.4">PCINT1/ADC1_PA1</text>
<text x="194.3" y="116.8">PCINT0/ADC0_PA0</text>
<text x="215" y="118.2">39</text>
<text x="215" y="115.7">40</text>
<text x="41" y="120.8">2</text>
<text x="41" y="123.3">3</text>
<text x="41" y="125.9">4</text>
<text x="75.4" y="122.7">ADJ</text>
<text x="77.1" y="125.2" transform="rotate(-90 77.1 125.2)">1</text>
<text x="157.2" y="120.8">3</text>
<text x="157.2" y="123.3">4</text>
<text x="157.2" y="125.9">5</text>
<text x="161.1" y="121.9">PCINT10/INT2/AIN0_PB2</text>
<text x="161.1" y="124.4">PCINT11/OC0A/AIN1_PB3</text>
<text x="194.3" y="124.4">PCINT3/ADC3_PA3</text>
<text x="194.3" y="121.9">PCINT2/ADC2_PA2</text>
<text x="215" y="125.9">36</text>
<text x="215" y="123.3">37</text>
<text x="215" y="120.8">38</text>
<text x="157.2" y="128.4">6</text>
<text x="157.2" y="130.9">7</text>
<text x="161.1" y="127">PCINT12/OC0B/SS_PB4</text>
<text x="161.1" y="129.5">PCINT13/MOSI_PB5</text>
<text x="194.3" y="129.5">PCINT5/ADC5_PA5</text>
<text x="194.3" y="127">PCINT4/ADC4_PA4</text>
<text x="215" y="130.9">34</text>
<text x="215" y="128.4">35</text>
<text x="157.2" y="133.5">8</text>
<text x="157.2" y="136">9</text>
<text x="161.1" y="132">PCINT14/MISO_PB6</text>
<text x="161.1" y="134.6">PCINT15/SCK_PB7</text>
<text x="161.1" y="137.1">RESET</text>
<text x="194.3" y="134.6">PCINT7/ADC7_PA7</text>
<text x="194.3" y="132">PCINT6/ADC6_PA6</text>
<text x="207.3" y="137.1">AREF</text>
<text x="215" y="136">32</text>
<text x="215" y="133.5">33</text>
<text x="336.2" y="134.8" transform="rotate(-90 336.2 134.8)">1</text>
<text x="338.7" y="134.8" transform="rotate(-90 338.7 134.8)">2</text>
<text x="156.1" y="138.5">10</text>
<text x="156.1" y="141.1">11</text>
<text x="156.1" y="143.6">12</text>
<text x="161.1" y="139.7">VCC</text>
<text x="161.1" y="142.2">GND</text>
<text x="207.1" y="142.2">AVCC</text>
<text x="208" y="139.7">GND</text>
<text x="215" y="143.6">29</text>
<text x="215" y="141.1">30</text>
<text x="215" y="138.5">31</text>
<text x="143.3" y="148.7">7</text>
<text x="156.1" y="146.2">13</text>
<text x="156.1" y="148.7">14</text>
<text x="161.1" y="144.7">XTAL2</text>
<text x="161.1" y="147.3">XTAL1</text>
<text x="161.1" y="149.8">PCINT24/RXD0_PD0</text>
<text x="192" y="147.3">PCINT22/TOSC1_PC6</text>
<text x="192" y="144.7">PCINT23/TOSC2_PC7</text>
<text x="194.9" y="149.8">PCINT21/TDI_PC5</text>
<text x="215" y="148.7">27</text>
<text x="215" y="146.2">28</text>
<text x="143.3" y="153.8">5</text>
<text x="143.3" y="151.2">6</text>
<text x="156.1" y="151.2">15</text>
<text x="156.1" y="153.8">16</text>
<text x="161.1" y="152.4">PCINT25/TXD0_PD1</text>
<text x="161.1" y="154.9">PCINT26/INT0_PD2</text>
<text x="194.2" y="152.4">PCINT20/TDO_PC4</text>
<text x="194.3" y="154.9">PCINT19/TMS_PC3</text>
<text x="215" y="153.8">25</text>
<text x="215" y="151.2">26</text>
<text x="89.8" y="158.9" transform="rotate(-90 89.8 158.9)">1</text>
<text x="92.4" y="158.9" transform="rotate(-90 92.4 158.9)">2</text>
<text x="143.3" y="161.4">2</text>
<text x="143.3" y="158.9">3</text>
<text x="143.3" y="156.3">4</text>
<text x="156.1" y="156.3">17</text>
<text x="156.1" y="158.9">18</text>
<text x="156.1" y="161.4">19</text>
<text x="161.1" y="157.4">PCINT27/INT1_PD3</text>
<text x="161.1" y="160">PCINT28/OC1B_PD4</text>
<text x="194.4" y="160">PCINT17/SDA_PC1</text>
<text x="194.6" y="157.4">PCINT18/TCK_PC2</text>
<text x="215" y="161.4">22</text>
<text x="215" y="158.9">23</text>
<text x="215" y="156.3">24</text>
<text x="89.8" y="165.8" transform="rotate(-90 89.8 165.8)">3</text>
<text x="92.4" y="165.8" transform="rotate(-90 92.4 165.8)">4</text>
<text x="143.3" y="163.9">1</text>
<text x="156.1" y="163.9">20</text>
<text x="161.1" y="162.5">PCINT29/OC1A_PD5</text>
<text x="161.1" y="165.1">PCINT30/OC2B/ICP_PD6</text>
<text x="193" y="165.1">PCINT31/OC2A_PD7</text>
<text x="194.8" y="162.5">PCINT16/SCL_PC0</text>
<text x="215" y="163.9">21</text>
<text x="264.5" y="174.1">1</text>
<text x="264.5" y="176.6">2</text>
<text x="371.7" y="194.4" transform="rotate(-90 371.7 194.4)">-</text>
<text x="371.7" y="201.8" transform="rotate(-90 371.7 201.8)">+</text>
<text x="244.7" y="233.1" transform="rotate(-90 244.7 233.1)">5</text>
<text x="247.3" y="233.1" transform="rotate(-90 247.3 233.1)">4</text>
<text x="249.8" y="233.1" transform="rotate(-90 249.8 233.1)">3</text>
<text x="252.4" y="233.1" transform="rotate(-90 252.4 233.1)">2</text>
<text x="254.9" y="233.1" transform="rotate(-90 254.9 233.1)">1</text>
<text x="211.7" y="235.6" transform="rotate(-90 211.7 235.6)">5</text>
<text x="214.3" y="235.6" transform="rotate(-90 214.3 235.6)">4</text>
<text x="216.8" y="235.6" transform="rotate(-90 216.8 235.6)">3</text>
<text x="219.3" y="235.6" transform="rotate(-90 219.3 235.6)">2</text>
<text x="221.9" y="235.6" transform="rotate(-90 221.9 235.6)">1</text>
</g>
<g font-size="1.8" fill="#800000">
<text x="104.8" y="123.3" transform="rotate(-90 104.8 123.3)">+</text>
<text x="352.6" y="191.6">+</text>
<text x="346.1" y="196.9" transform="rotate(-90 346.1 196.9)">+</text>
</g>
</svg>
